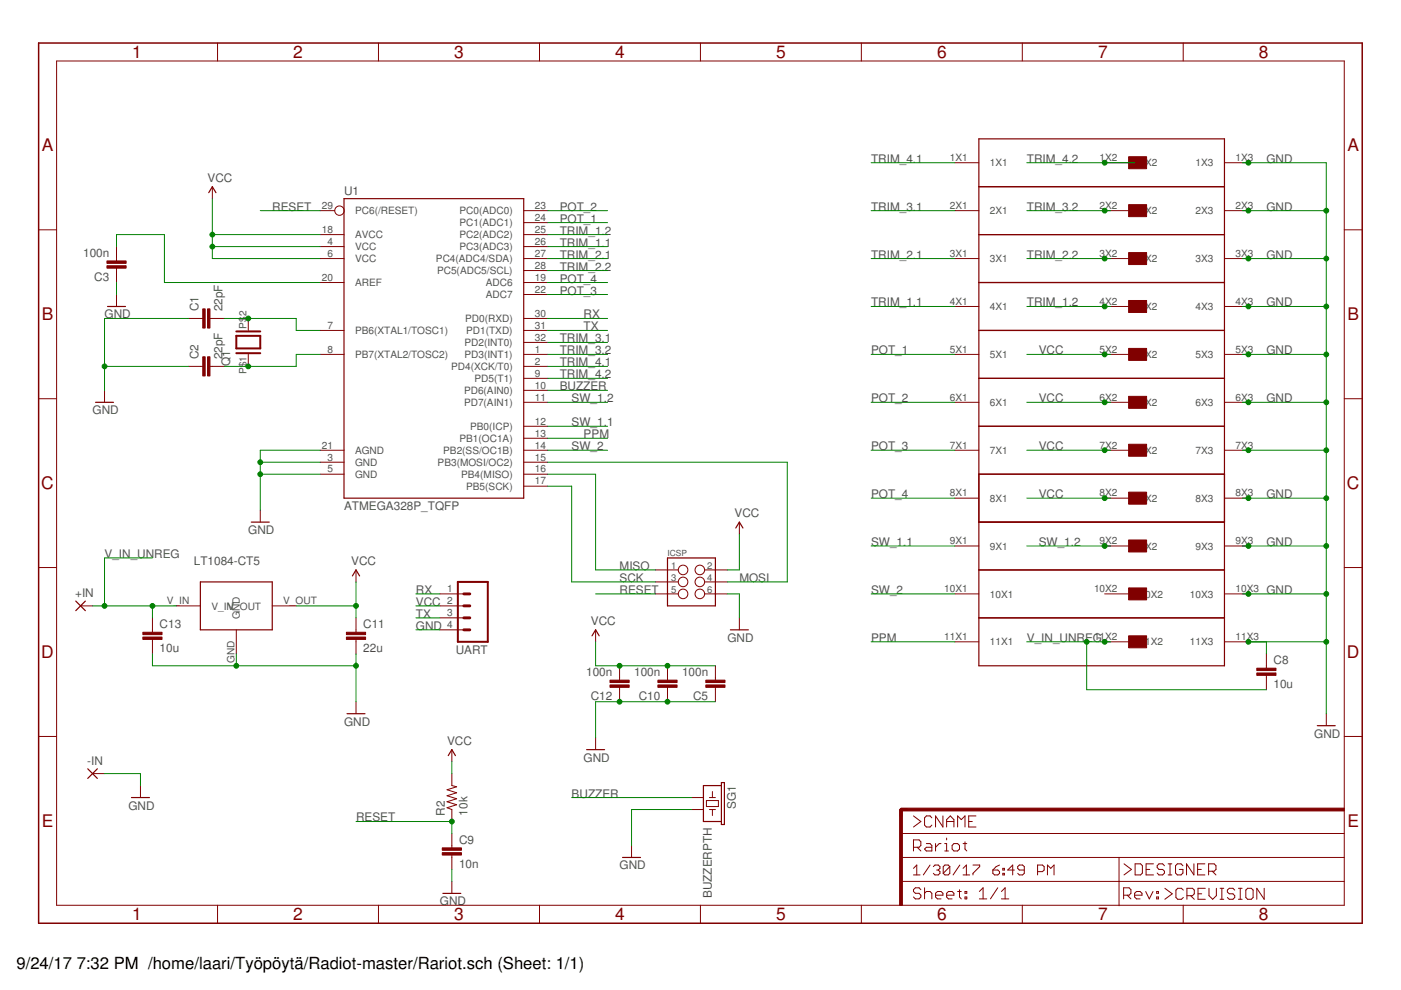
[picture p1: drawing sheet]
<svg xmlns="http://www.w3.org/2000/svg" width="297mm" height="210mm" viewBox="0 0 297 210" stroke-linecap="round" stroke-linejoin="round" font-family="sans-serif">
<g fill="none" stroke="#800000" stroke-width=".21">
<path d="M12 12.9h273v179h-273zM46.1 9.1v3.8M80.2 9.1v3.8M114.4 9.1v3.8M148.5 9.1v3.8M182.6 9.1v3.8M216.7 9.1v3.8M250.9 9.1v3.8M45 39.6v2.5M202.5 34.5h5M234.2 34.5h5.1M259.6 34.5h5.1"/>
<path d="M8.2 48.7h3.8M24.7 52.3v3M24.7 56.9v3M67.9 52.3h5M67.9 54.8h5M67.9 59.9h5M67.9 49.7h5M67.9 44.7h3.1M111 52.3h5.1M111 54.8h5.1M111 59.9h5.1M111 49.7h5.1"/>
<path d="M111 57.4h5.1M111 47.2h5.1M111 44.7h5.1M202.5 54.8h5M202.5 44.7h5M234.2 54.8h5.1M234.2 44.7h5.1M259.6 54.8h5.1M259.6 44.7h5.1M285 48.7h3.8M24.7 62.4v2.6M39.9 67.5h3.1"/>
<path d="M39.9 77.7h3.1M44.5 67.5h3.1M44.5 77.7h3.1M52.6 67.5v2.6M52.6 75.1v2.6M67.9 75.1h5M67.9 70.1h5M111 67.5h5.1M111 77.7h5.1M111 75.1h5.1M111 70.1h5.1M111 72.6h5.1"/>
<path d="M111 62.4h5.1M202.5 75.1h5M202.5 65h5M234.2 75.1h5.1M234.2 65h5.1M259.6 75.1h5.1M259.6 65h5.1M8.2 84.5h3.8M22.2 82.8v2.5M67.9 98h5M67.9 95.5h5M111 98h5.1"/>
<path d="M111 95.5h5.1M111 92.9h5.1M111 90.4h5.1M111 85.3h5.1M111 82.8h5.1M111 80.2h5.1M202.5 95.5h5M202.5 85.3h5M234.2 95.5h5.1M234.2 85.3h5.1M259.6 95.5h5.1M259.6 85.3h5.1"/>
<path d="M285 84.5h3.8M55.2 108.2v2.5M67.9 100.5h5M111 103.1h5.1M111 100.5h5.1M156.8 110.7v2.5M202.5 105.6h5M202.5 115.8h5M234.2 105.6h5.1M234.2 115.8h5.1M259.6 105.6h5.1M259.6 115.8h5.1"/>
<path d="M8.2 120.3h3.8M17.1 128.5h2.5M32.3 131v3M32.3 135.6v3M37.4 128.5h5.1M50.1 133.5v5.1M57.7 128.5h5.1M75.5 120.8v2.6M75.5 131v3M75.5 135.6v3M93.3 125.9h5M93.3 128.5h5"/>
<path d="M93.3 131h5M93.3 133.5h5M126.3 133.5v2.6M139 120.8h4.8M139 123.4h4.8M139 125.9h4.8M149.4 120.8h4.8M149.4 123.4h4.8M149.4 125.9h4.8M156.8 131v2.5M202.5 125.9h5M202.5 136.1h5"/>
<path d="M234.2 125.9h5.1M234.2 136.1h5.1M259.6 125.9h5.1M259.6 136.1h5.1M268.5 138.6v3.1M285 120.3h3.8M8.2 156.1h3.8M75.5 148.8v2.5M95.8 158.9v2.6M126.3 156.4v2.5M131.4 141.2v3M131.4 145.7v3.1"/>
<path d="M141.5 141.2v3M141.5 145.7v3.1M151.7 141.2v3M151.7 145.7v3.1M268.5 143.2v3M281.2 151.3v2.6M285 156.1h3.8M19.6 164h2.6M29.8 166.6v2.5M95.8 164v2.6l1 .2-2 .6 2 .7-2 .6 2 .7-2 .6 2 .6-2 .7 1 .3v2.6M95.8 176.7v3.1M133.9 179.3v2.5"/>
<path d="M146.6 169.1h2.5M146.6 171.6h2.5M149.8 169.7h2.5v1.3h-2.5zM150.4 169.1h1.3M150.4 171.6h1.3M151 167.8v1.3M151 171.6v1.3M191 176.7h94M193.7 179.6h1.2l.3-.3v-.8l-.3-.4h-1.2v2.3M193.7 173l1.5 1.2-1.5 1.1M194.5 179.6l.7 .8M196.4 178.9h.8l.4 .4v1.1h-1.2l-.4-.4 .4-.4h1.2"/>
<path d="M197.6 173.4l-.4-.4h-.8l-.4 .4v1.5l.4 .4h.8l.4-.4M198.4 178.9v1.5M199.5 178.9h-.4l-.7 .7M199.9 173v2.3l-1.5-2.3v2.3M200.3 178.9h.4v1.5M200.7 175.3v-1.5l.8-.8 .7 .8v1.5M200.7 177.7v.4M200.7 174.2h1.5M202.2 178.9h.8l.4 .4v.7l-.4 .4h-.8l-.3-.4v-.7zM203 175.3v-2.3l.8 .8 .8-.8v2.3M204.2 178.9h.8M204.6 178.5v1.5l.4 .4"/>
<path d="M205.4 174.2h.7M206.9 173h-1.5v2.3h1.5M46.1 191.9v3.8M80.2 191.9v3.8M95.8 181.3v3M95.8 186.9v2.5M114.4 191.9v3.8M148.5 191.9v3.8M182.6 191.9v3.8M191 186.9h94M191 181.8h94M193.7 184.1l.7-.7v2.1"/>
<path d="M193.7 185.5h1.4M195.2 188.6l-.3-.4h-.8l-.4 .4v.4l.4 .4h.8l.3 .4v.4l-.3 .4h-.8l-.4-.4M196 189.4l.4-.4h.8l.4 .4v1.2M196 188.2v2.4M197.2 183.4l-1.4 2.1M197.9 183.7l.3-.3h.7l.4 .3v.4l-.4 .4M198.4 189.8h1.5v-.4l-.4-.4h-.7l-.4 .4v.8l.4 .4h.7M198.6 184.5h.3M198.9 184.5l.4 .3v.4l-.4 .3h-.7l-.3-.3M200.3 180.4h.8M200.7 189.8h1.5v-.4l-.3-.4h-.8l-.4 .4v.8l.4 .4h.8M201.4 183.7v1.5l-.4 .3h-.7l-.3-.3"/>
<path d="M201.4 183.7l-.4-.3h-.7l-.3 .3v1.5M201.4 183.7l-1.4 1.5M203 189h.8M203.4 188.6v1.6l.4 .4M203.5 183.4l-1.4 2.1M204.2 185.5h1.4M204.2 184.1l.7-.7v2.1M204.6 189h.4v.4h-.4zM204.6 190.2h.4v.4h-.4zM206.3 183.4h1.4v.3l-1.4 1.5v.3M207.6 189l.8-.8v2.4M207.6 190.6h1.6"/>
<path d="M210.5 184.5h1.1l.3 .3v.4l-.3 .3h-.7l-.4-.3zM211.5 188.2l-1.5 2.4M211.9 183.4l-.7 .3-.7 .8M212.3 190.6h1.6M212.3 189l.8-.8v2.4M212.6 185.2h.4v.3h-.4zM212.6 184.1h.4v.4h-.4zM215.1 184.5h-1.4l1-1.1v2.1M216.7 191.9v3.8M217.2 184.5h-1.1l-.3-.4v-.4l.3-.3h.7l.4 .3v1.5l-.4 .3h-.7l-.3-.3M220 184.8h1l.4-.3v-.8l-.4-.3h-1v2.1M222.1 185.5v-2.1l.7 .7 .7-.7v2.1"/>
<path d="M237.3 181.8v10.2M238.2 189.8h1.2l.4-.4v-.8l-.4-.4h-1.2v2.4M238.3 183.2l1.6 1.1-1.6 1.2M239 189.8l.8 .8M240.6 189.8h1.5v-.4l-.4-.4h-.7l-.4 .4v.8l.4 .4h.7M240.7 183.2h1.1l.4 .4v1.5l-.4 .4h-1.1zM242.9 189l.8 1.6 .8-1.6M243 184.3h.8M244.6 183.2h-1.6v2.3h1.6M245.2 190.2h.4v.4h-.4zM245.2 189h.4v.4h-.4zM246.9 183.6l-.4-.4h-.8l-.4 .4v.3l.4 .4h.8l.4 .4v.4l-.4 .4h-.8l-.4-.4"/>
<path d="M247 188.3l1.5 1.2-1.5 1.2M247.7 185.5h.8M247.7 183.2h.8M248.1 183.2v2.3M250.8 183.6l-.4-.4h-.8l-.4 .4v1.5l.4 .4h.8l.4-.4v-.8h-.8M250.9 191.9v3.8M250.9 188.7l-.4-.4h-.8l-.4 .4v1.6l.4 .4h.8l.4-.4M251.7 189.9h1.1l.4-.4v-.8l-.4-.4h-1.1v2.4M252.4 189.9l.8 .8M253.1 183.2v2.3l-1.5-2.3v2.3M253.9 184.3h.8M254 189.5h.8"/>
<path d="M255.5 183.2h-1.6v2.3h1.6M255.5 188.3h-1.5v2.4h1.5M256.2 184.7h1.2l.4-.4v-.7l-.4-.4h-1.2v2.3M256.3 188.3v1.6l.8 .8 .8-.8v-1.6M257 184.7l.8 .8M258.7 188.3h.8M258.7 190.7h.8M259.1 188.3v2.4M261.8 188.7l-.4-.4h-.8l-.4 .4v.4l.4 .4h.8l.4 .4v.4l-.4 .4h-.8l-.4-.4M262.6 188.3h.8M262.6 190.7h.8M263 188.3v2.4"/>
<path d="M264.5 188.3h.8l.4 .4v1.6l-.4 .4h-.8l-.4-.4v-1.6zM268 188.3v2.4l-1.5-2.4v2.4"/>
<circle cx="72" cy="44.7" r=".99"/>
<circle cx="144.8" cy="123.4" r="1.02"/>
<circle cx="144.8" cy="125.9" r="1.02"/>
<circle cx="144.8" cy="120.8" r="1.02"/>
<circle cx="148.4" cy="123.4" r="1.02"/>
<circle cx="148.4" cy="120.8" r="1.02"/>
<circle cx="148.4" cy="125.9" r="1.02"/>
</g>
<g fill="#800000" stroke="#800000" stroke-width=".21">
<path d="M44 65.5h.5v4.1h-.5z"/>
<path d="M43 65.5h.5v4.1h-.5z"/>
<path d="M44 75.6h.5v4.1h-.5z"/>
<path d="M43 75.6h.5v4.1h-.5z"/>
<path d="M190.7 171.6h.6v20.4h-.6z"/>
<path d="M191 171.3h94v.6h-94z"/>
<path d="M93.8 180.8h4v.5h-4z"/>
<path d="M93.8 179.8h4v.5h-4z"/>
<path d="M239.3 33.2h3.8v2.6h-3.8z"/>
<path d="M239.3 43.4h3.8v2.5h-3.8z"/>
<path d="M239.3 53.6h3.8v2.5h-3.8z"/>
<path d="M239.3 63.7h3.8v2.6h-3.8z"/>
<path d="M239.3 73.9h3.8v2.5h-3.8z"/>
<path d="M239.3 84h3.8v2.6h-3.8z"/>
<path d="M239.3 94.2h3.8v2.5h-3.8z"/>
<path d="M239.3 104.4h3.8v2.5h-3.8z"/>
<path d="M239.3 114.5h3.8v2.5h-3.8z"/>
<path d="M239.3 124.7h3.8v2.5h-3.8z"/>
<path d="M239.3 134.8h3.8v2.6h-3.8z"/>
<path d="M266.5 142.7h4v.5h-4z"/>
<path d="M266.5 141.7h4v.5h-4z"/>
<path d="M73.4 135.1h4.1v.5h-4.1z"/>
<path d="M73.4 134h4.1v.6h-4.1z"/>
<path d="M30.3 135.1h4.1v.5h-4.1z"/>
<path d="M30.3 134h4.1v.6h-4.1z"/>
<path d="M22.7 55.3h4v.5h-4z"/>
<path d="M22.7 56.3h4v.6h-4z"/>
<path d="M149.6 144.2h4.1v.5h-4.1z"/>
<path d="M149.6 145.2h4.1v.5h-4.1z"/>
<path d="M139.5 144.2h4.1v.5h-4.1z"/>
<path d="M139.5 145.2h4.1v.5h-4.1z"/>
<path d="M129.3 144.2h4.1v.5h-4.1z"/>
<path d="M129.3 145.2h4.1v.5h-4.1z"/>
</g>
<g fill="none" stroke="#800000" stroke-width=".25">
<path d="M207.5 29.4h52.1v111.8h-52.1zM207.5 39.6h52.1M44.3 40.9l.7-1.3 .8 1.3M72.9 42.1h38.1v63.5h-38.1zM207.5 49.7h52.1M207.5 59.9h52.1M22.8 65h3.8M207.5 70.1h52.1M20.3 85.3h3.8M207.5 80.2h52.1M207.5 90.4h52.1M53.3 110.7h3.8"/>
<path d="M141.5 118.3h10.2v10.2h-10.2zM156 112l.8-1.3 .7 1.3M207.5 110.7h52.1M207.5 100.5h52.1M16.1 127.4l2 2.1M18.1 127.4l-2 2.1M42.5 123.4h15.2v10.1h-15.2zM74.7 122.1l.8-1.3 .7 1.3M125.5 134.8l.8-1.3 .7 1.3M154.9 133.5h3.8M207.5 120.8h52.1M207.5 131h52.1"/>
<path d="M73.6 151.3h3.8M124.4 158.9h3.8M279.3 153.9h3.8M18.6 163l2 2M20.6 163l-2 2M27.9 169.1h3.8M95 160.2l.8-1.3 .8 1.3M153 166.6h-3.9v7.6h3.9M153 165.9h.6v8.9h-.6zM93.9 189.4h3.8M132 181.8h3.8"/>
</g>
<path d="M98.3 131h1.3M98.3 128.5h1.3M98.3 125.9h1.3M98.3 133.5h1.3M192.3 171.6h-1.3v1.3" fill="none" stroke="#800000" stroke-width=".61"/>
<path d="M8.2 9.1h280.6v186.6h-280.6z" fill="none" stroke="#800000" stroke-width=".32"/>
<path d="M50.1 71.2h5.1v2.7h-5.1zM50.1 70.3h5.1M50.1 74.9h5.1M97.1 123.4h6.3v12.7h-6.3z" fill="none" stroke="#800000" stroke-width=".42"/>
<g fill="none" stroke="#008000" stroke-width=".21">
<path d="M184.7 34.5h17.8M217.7 34.5h22.9M263.4 34.5h17.8v116.8M24.7 52.3v-2.6h10.2v10.2h33M24.7 59.9v2.5M45 42.1v12.7h22.9M45 52.3h22.9M45 49.7h22.9M55.2 44.7h12.7M116.1 44.7h12.7M116.1 54.8h12.7M116.1 52.3h12.7"/>
<path d="M116.1 49.7h12.7M116.1 59.9h12.7M116.1 57.4h12.7M116.1 47.2h12.7M184.7 44.7h17.8M184.7 54.8h17.8M217.7 44.7h17.8M217.7 54.8h17.8M263.4 44.7h17.8M263.4 54.8h17.8M22.2 77.7h17.7M39.9 67.5h-17.7v15.3"/>
<path d="M47.6 67.5h15.2v2.6h5.1M67.9 75.1h-5.1v2.6h-15.2M116.1 67.5h12.7M116.1 77.7h12.7M116.1 75.1h12.7M116.1 70.1h12.7M116.1 62.4h12.7M116.1 72.6h12.7M184.7 65h17.8M184.7 75.1h17.8M217.7 65h17.8M217.7 75.1h17.8"/>
<path d="M263.4 65h17.8M263.4 75.1h17.8M55.2 98h12.7M67.9 95.5h-12.7v12.7M116.1 98h50.8v25.4h-12.7M116.1 95.5h12.7M116.1 85.3h12.7M116.1 90.4h12.7M116.1 82.8h12.7M116.1 80.2h12.7M116.1 92.9h12.7M184.7 95.5h17.8"/>
<path d="M184.7 85.3h17.8M217.7 95.5h17.8M217.7 85.3h17.8M263.4 95.5h17.8M263.4 85.3h17.8M32.3 118.3h-10.1v10.2M55.2 100.5h12.7M116.1 100.5h10.2v20.3h12.7M116.1 103.1h5.1v20.3h17.8M156.8 113.2v7.6h-2.6M184.7 105.6h17.8M184.7 115.8h17.8"/>
<path d="M217.7 105.6h17.8M217.7 115.8h17.8M263.4 105.6h17.8M263.4 115.8h17.8M19.6 128.5h17.8M32.3 128.5v2.5M32.3 138.6v2.6h43.2M50.1 138.6v2.6M62.8 128.5h12.7M75.5 123.4v7.6M75.5 138.6v10.2M88.2 125.9h5.1"/>
<path d="M88.2 133.5h5.1M88.2 128.5h5.1M88.2 131h5.1M126.3 125.9h12.7M126.3 136.1v5.1h25.4M154.2 125.9h2.6v5.1M184.7 125.9h17.8M184.7 136.1h17.8M217.7 136.1h17.8M230.4 136.1v10.1h38.1M263.4 125.9h17.8M264.7 136.1h16.5"/>
<path d="M268.5 136.1v2.5M151.7 148.8h-25.4v7.6M22.2 164h7.6v2.6M75.5 174.2h20.3v2.5M95.8 161.5v2.5M121.2 169.1h25.4M146.6 171.6h-12.7v7.7M95.8 184.3v2.6"/>
</g>
<g fill="#008000" stroke="#008000" stroke-width=".21">
<circle cx="22.2" cy="77.7" r=".51"/>
<circle cx="55.2" cy="100.5" r=".51"/>
<circle cx="55.2" cy="98" r=".51"/>
<circle cx="141.5" cy="148.8" r=".51"/>
<circle cx="131.4" cy="148.8" r=".51"/>
<circle cx="281.2" cy="44.7" r=".51"/>
<circle cx="281.2" cy="54.8" r=".51"/>
<circle cx="281.2" cy="65" r=".51"/>
<circle cx="281.2" cy="75.1" r=".51"/>
<circle cx="281.2" cy="85.3" r=".51"/>
<circle cx="281.2" cy="105.6" r=".51"/>
<circle cx="281.2" cy="115.8" r=".51"/>
<circle cx="281.2" cy="125.9" r=".51"/>
<circle cx="281.2" cy="136.1" r=".51"/>
<circle cx="264.7" cy="34.5" r=".51"/>
<circle cx="264.7" cy="44.7" r=".51"/>
<circle cx="264.7" cy="54.8" r=".51"/>
<circle cx="264.7" cy="65" r=".51"/>
<circle cx="264.7" cy="75.1" r=".51"/>
<circle cx="264.7" cy="85.3" r=".51"/>
<circle cx="264.7" cy="105.6" r=".51"/>
<circle cx="264.7" cy="115.8" r=".51"/>
<circle cx="264.7" cy="125.9" r=".51"/>
<circle cx="264.7" cy="136.1" r=".51"/>
<circle cx="281.2" cy="95.5" r=".51"/>
<circle cx="264.7" cy="95.5" r=".51"/>
<circle cx="75.5" cy="141.2" r=".51"/>
<circle cx="50.1" cy="141.2" r=".51"/>
<circle cx="52.6" cy="67.5" r=".51"/>
<circle cx="52.6" cy="77.7" r=".51"/>
<circle cx="45" cy="52.3" r=".51"/>
<circle cx="45" cy="49.7" r=".51"/>
<circle cx="131.4" cy="141.2" r=".51"/>
<circle cx="141.5" cy="141.2" r=".51"/>
<circle cx="234.2" cy="75.1" r=".51"/>
<circle cx="234.2" cy="85.3" r=".51"/>
<circle cx="234.2" cy="95.5" r=".51"/>
<circle cx="234.2" cy="105.6" r=".51"/>
<circle cx="75.5" cy="128.5" r=".51"/>
<circle cx="234.2" cy="65" r=".51"/>
<circle cx="234.2" cy="54.8" r=".51"/>
<circle cx="234.2" cy="44.7" r=".51"/>
<circle cx="234.2" cy="115.8" r=".51"/>
<circle cx="95.8" cy="174.2" r=".51"/>
<circle cx="230.4" cy="136.1" r=".51"/>
<circle cx="234.2" cy="136.1" r=".51"/>
<circle cx="22.2" cy="128.5" r=".51"/>
<circle cx="32.3" cy="128.5" r=".51"/>
<circle cx="234.2" cy="34.5" r=".51"/>
</g>
<g font-size="3.7" fill="#800000">
<text x="28" y="12.3">1</text>
<text x="62.2" y="12.3">2</text>
<text x="96.3" y="12.3">3</text>
<text x="130.4" y="12.3">4</text>
<text x="164.5" y="12.3">5</text>
<text x="198.7" y="12.3">6</text>
<text x="232.8" y="12.3">7</text>
<text x="266.9" y="12.3">8</text>
<text x="8.9" y="32.1">A</text>
<text x="285.7" y="32.1">A</text>
<text x="8.9" y="67.9">B</text>
<text x="285.7" y="67.9">B</text>
<text x="8.8" y="103.7">C</text>
<text x="285.6" y="103.7">C</text>
<text x="8.8" y="139.5">D</text>
<text x="285.6" y="139.5">D</text>
<text x="8.9" y="175.3">E</text>
<text x="285.7" y="175.3">E</text>
<text x="28" y="195.1">1</text>
<text x="62.2" y="195.1">2</text>
<text x="96.3" y="195.1">3</text>
<text x="130.4" y="195.1">4</text>
<text x="164.5" y="195.1">5</text>
<text x="198.7" y="195.1">6</text>
<text x="232.8" y="195.1">7</text>
<text x="266.9" y="195.1">8</text>
</g>
<g font-size="3.5">
<text x="3.5" y="205.4">9/24/17</text>
<text x="16.3" y="205.4">7:32 PM /home/laari/Työpöytä/Radiot-master/Rariot.sch (Sheet: 1/1)</text>
</g>
<g font-size="2.5" fill="#505050">
<text x="184.7" y="34.5">TRIM_4.1</text>
<text x="217.7" y="34.5">TRIM_4.2</text>
<text x="268.5" y="34.5">GND</text>
<text x="44" y="38.6">VCC</text>
<text x="73" y="41.4">U1</text>
<text x="57.7" y="44.7">RESET</text>
<text x="118.7" y="44.7">POT_2</text>
<text x="118.7" y="47.2">POT_1</text>
<text x="184.7" y="44.7">TRIM_3.1</text>
<text x="217.7" y="44.7">TRIM_3.2</text>
<text x="268.5" y="44.7">GND</text>
<text x="118.7" y="52.3">TRIM_1.1</text>
<text x="118.7" y="49.7">TRIM_1.2</text>
<text x="17.6" y="54.4">100n</text>
<text x="20" y="59.5">C3</text>
<text x="118.7" y="59.9">POT_4</text>
<text x="118.7" y="54.8">TRIM_2.1</text>
<text x="118.7" y="57.4">TRIM_2.2</text>
<text x="184.7" y="54.8">TRIM_2.1</text>
<text x="217.7" y="54.8">TRIM_2.2</text>
<text x="268.5" y="54.8">GND</text>
<text x="42.1" y="66" transform="rotate(-90 42.1 66)">C1</text>
<text x="47.2" y="66" transform="rotate(-90 47.2 66)">22pF</text>
<text x="118.7" y="62.4">POT_3</text>
<text x="184.7" y="65">TRIM_1.1</text>
<text x="217.7" y="65">TRIM_1.2</text>
<text x="268.5" y="65">GND</text>
<text x="22.2" y="67.5">GND</text>
<text x="123.7" y="67.5">RX</text>
<text x="123.7" y="70.1">TX</text>
<text x="42.1" y="76.2" transform="rotate(-90 42.1 76.2)">C2</text>
<text x="47.2" y="76.2" transform="rotate(-90 47.2 76.2)">22pF</text>
<text x="48.8" y="77.7" transform="rotate(-90 48.8 77.7)">Q1</text>
<text x="118.7" y="77.7">TRIM_4.1</text>
<text x="118.7" y="75.1">TRIM_3.2</text>
<text x="118.7" y="72.6">TRIM_3.1</text>
<text x="184.7" y="75.1">POT_1</text>
<text x="220.2" y="75.1">VCC</text>
<text x="268.5" y="75.1">GND</text>
<text x="118.7" y="82.8">BUZZER</text>
<text x="118.7" y="80.2">TRIM_4.2</text>
<text x="19.6" y="87.8">GND</text>
<text x="121.2" y="85.3">SW_1.2</text>
<text x="184.7" y="85.3">POT_2</text>
<text x="220.2" y="85.3">VCC</text>
<text x="268.5" y="85.3">GND</text>
<text x="121.2" y="90.4">SW_1.1</text>
<text x="121.2" y="95.5">SW_2</text>
<text x="123.7" y="92.9">PPM</text>
<text x="184.7" y="95.5">POT_3</text>
<text x="220.2" y="95.5">VCC</text>
<text x="184.7" y="105.6">POT_4</text>
<text x="220.2" y="105.6">VCC</text>
<text x="268.5" y="105.6">GND</text>
<text x="52.6" y="113.2">GND</text>
<text x="73" y="108.2">ATMEGA328P_TQFP</text>
<text x="155.7" y="109.7">VCC</text>
<text x="22.2" y="118.3">V_IN_UNREG</text>
<text x="41.1" y="119.7">LT1084-CT5</text>
<text x="74.5" y="119.8">VCC</text>
<text x="184.7" y="115.8">SW_1.1</text>
<text x="220.2" y="115.8">SW_1.2</text>
<text x="268.5" y="115.8">GND</text>
<text x="88.2" y="125.9">RX</text>
<text x="131.4" y="120.8">MISO</text>
<text x="131.4" y="123.4">SCK</text>
<text x="131.4" y="125.9">RESET</text>
<text x="156.8" y="123.4">MOSI</text>
<text x="184.7" y="125.9">SW_2</text>
<text x="268.5" y="125.9">GND</text>
<text x="15.9" y="126.6">+IN</text>
<text x="88.2" y="128.5">VCC</text>
<text x="88.2" y="131">TX</text>
<text x="33.8" y="133.2">C13</text>
<text x="77" y="133.2">C11</text>
<text x="88.2" y="133.5">GND</text>
<text x="125.3" y="132.5">VCC</text>
<text x="154.2" y="136.1">GND</text>
<text x="184.7" y="136.1">PPM</text>
<text x="217.7" y="136.1">V_IN_UNREG</text>
<text x="33.8" y="138.2">10u</text>
<text x="77" y="138.2">22u</text>
<text x="96.6" y="138.6">UART</text>
<text x="124.3" y="143.3">100n</text>
<text x="134.4" y="143.3">100n</text>
<text x="144.6" y="143.3">100n</text>
<text x="270" y="140.8">C8</text>
<text x="125.3" y="148.4">C12</text>
<text x="135.4" y="148.4">C10</text>
<text x="147" y="148.4">C5</text>
<text x="270" y="145.9">10u</text>
<text x="73" y="153.9">GND</text>
<text x="94.8" y="157.9">VCC</text>
<text x="123.7" y="161.5">GND</text>
<text x="278.7" y="156.4">GND</text>
<text x="18.5" y="162.2">-IN</text>
<text x="27.2" y="171.6">GND</text>
<text x="94.3" y="172.9" transform="rotate(-90 94.3 172.9)">R2</text>
<text x="99.1" y="172.9" transform="rotate(-90 99.1 172.9)">10k</text>
<text x="121.2" y="169.1">BUZZER</text>
<text x="156" y="171.6" transform="rotate(-90 156 171.6)">SG1</text>
<text x="75.5" y="174.2">RESET</text>
<text x="97.3" y="178.9">C9</text>
<text x="97.3" y="184">10n</text>
<text x="131.4" y="184.3">GND</text>
<text x="93.3" y="191.9">GND</text>
<text x="150.9" y="190.4" transform="rotate(-90 150.9 190.4)">BUZZERPTH</text>
</g>
<g font-size="2.1" fill="#505050">
<text x="201.4" y="34.2">1X1</text>
<text x="209.9" y="35.3">1X1</text>
<text x="233.1" y="34.2">1X2</text>
<text x="241.6" y="35.3">1X2</text>
<text x="253.5" y="35.3">1X3</text>
<text x="261.9" y="34.2">1X3</text>
<text x="68.2" y="44.3">29</text>
<text x="75.3" y="45.4">PC6(/RESET)</text>
<text x="97.4" y="48">PC1(ADC1)</text>
<text x="97.4" y="45.4">PC0(ADC0)</text>
<text x="113.4" y="46.9">24</text>
<text x="113.4" y="44.3">23</text>
<text x="201.4" y="44.3">2X1</text>
<text x="209.9" y="45.4">2X1</text>
<text x="233.1" y="44.3">2X2</text>
<text x="241.6" y="45.4">2X2</text>
<text x="253.5" y="45.4">2X3</text>
<text x="261.9" y="44.3">2X3</text>
<text x="68.2" y="49.4">18</text>
<text x="69.4" y="51.9">4</text>
<text x="75.3" y="53">VCC</text>
<text x="75.3" y="50.5">AVCC</text>
<text x="97.4" y="53">PC3(ADC3)</text>
<text x="97.4" y="50.5">PC2(ADC2)</text>
<text x="113.4" y="51.9">26</text>
<text x="113.4" y="49.4">25</text>
<text x="68.2" y="59.5">20</text>
<text x="69.4" y="54.5">6</text>
<text x="75.3" y="55.6">VCC</text>
<text x="92.4" y="55.6">PC4(ADC4/SDA)</text>
<text x="92.7" y="58.1">PC5(ADC5/SCL)</text>
<text x="113.4" y="59.5">19</text>
<text x="113.4" y="57">28</text>
<text x="113.4" y="54.5">27</text>
<text x="201.4" y="54.5">3X1</text>
<text x="209.9" y="55.6">3X1</text>
<text x="233.1" y="54.5">3X2</text>
<text x="241.6" y="55.6">3X2</text>
<text x="253.5" y="55.6">3X3</text>
<text x="261.9" y="54.5">3X3</text>
<text x="75.3" y="60.7">AREF</text>
<text x="103" y="63.2">ADC7</text>
<text x="103" y="60.7">ADC6</text>
<text x="113.4" y="62.1">22</text>
<text x="201.4" y="64.6">4X1</text>
<text x="209.9" y="65.7">4X1</text>
<text x="233.1" y="64.6">4X2</text>
<text x="241.6" y="65.7">4X2</text>
<text x="253.5" y="65.7">4X3</text>
<text x="261.9" y="64.6">4X3</text>
<text x="52.3" y="69.7" transform="rotate(-90 52.3 69.7)">P$</text>
<text x="52.3" y="67.1" transform="rotate(-90 52.3 67.1)">2</text>
<text x="69.4" y="69.7">7</text>
<text x="75.3" y="70.8">PB6(XTAL1/TOSC1)</text>
<text x="98.6" y="68.3">PD0(RXD)</text>
<text x="98.8" y="70.8">PD1(TXD)</text>
<text x="113.4" y="69.7">31</text>
<text x="113.4" y="67.2">30</text>
<text x="69.4" y="74.8">8</text>
<text x="75.3" y="75.9">PB7(XTAL2/TOSC2)</text>
<text x="98.5" y="75.9">PD3(INT1)</text>
<text x="98.5" y="73.4">PD2(INT0)</text>
<text x="113.4" y="77.3">2</text>
<text x="113.4" y="74.8">1</text>
<text x="113.4" y="72.2">32</text>
<text x="201.4" y="74.8">5X1</text>
<text x="209.9" y="75.9">5X1</text>
<text x="233.1" y="74.8">5X2</text>
<text x="241.6" y="75.9">5X2</text>
<text x="253.5" y="75.9">5X3</text>
<text x="261.9" y="74.8">5X3</text>
<text x="52.3" y="79.3" transform="rotate(-90 52.3 79.3)">P$1</text>
<text x="95.6" y="78.4">PD4(XCK/T0)</text>
<text x="98.4" y="83.5">PD6(AIN0)</text>
<text x="100.6" y="81">PD5(T1)</text>
<text x="113.4" y="82.4">10</text>
<text x="113.4" y="79.9">9</text>
<text x="98.4" y="86.1">PD7(AIN1)</text>
<text x="113.4" y="84.9">11</text>
<text x="201.4" y="84.9">6X1</text>
<text x="209.9" y="86.1">6X1</text>
<text x="233.1" y="84.9">6X2</text>
<text x="241.6" y="86.1">6X2</text>
<text x="253.5" y="86.1">6X3</text>
<text x="261.9" y="84.9">6X3</text>
<text x="68.2" y="95.1">21</text>
<text x="97.4" y="93.7">PB1(OC1A)</text>
<text x="99.7" y="91.1">PB0(ICP)</text>
<text x="113.4" y="95.1">14</text>
<text x="113.4" y="92.6">13</text>
<text x="113.4" y="90">12</text>
<text x="201.4" y="95.1">7X1</text>
<text x="233.1" y="95.1">7X2</text>
<text x="261.9" y="95.1">7X3</text>
<text x="69.4" y="97.6">3</text>
<text x="69.4" y="100.2">5</text>
<text x="75.3" y="98.8">GND</text>
<text x="75.3" y="101.3">GND</text>
<text x="75.3" y="96.2">AGND</text>
<text x="92.8" y="98.8">PB3(MOSI/OC2)</text>
<text x="94" y="96.2">PB2(SS/OC1B)</text>
<text x="97.8" y="101.3">PB4(MISO)</text>
<text x="113.4" y="100.2">16</text>
<text x="113.4" y="97.6">15</text>
<text x="209.9" y="96.2">7X1</text>
<text x="241.6" y="96.2">7X2</text>
<text x="253.5" y="96.2">7X3</text>
<text x="98.8" y="103.8">PB5(SCK)</text>
<text x="113.4" y="102.7">17</text>
<text x="201.4" y="105.3">8X1</text>
<text x="209.9" y="106.4">8X1</text>
<text x="233.1" y="105.3">8X2</text>
<text x="241.6" y="106.4">8X2</text>
<text x="253.5" y="106.4">8X3</text>
<text x="261.9" y="105.3">8X3</text>
<text x="201.4" y="115.4">9X1</text>
<text x="209.9" y="116.5">9X1</text>
<text x="233.1" y="115.4">9X2</text>
<text x="241.6" y="116.5">9X2</text>
<text x="253.5" y="116.5">9X3</text>
<text x="261.9" y="115.4">9X3</text>
<text x="94.8" y="125.6">1</text>
<text x="200.2" y="125.6">10X1</text>
<text x="232" y="125.6">10X2</text>
<text x="261.9" y="125.6">10X3</text>
<text x="35.4" y="128.1">V_IN</text>
<text x="44.8" y="129.2">V_IN</text>
<text x="48.2" y="129.2">V_OUT</text>
<text x="50.9" y="131.2" transform="rotate(-90 50.9 131.2)">GND</text>
<text x="60" y="128.1">V_OUT</text>
<text x="94.8" y="128.1">2</text>
<text x="94.8" y="130.7">3</text>
<text x="209.9" y="126.7">10X1</text>
<text x="241.6" y="126.7">10X2</text>
<text x="252.3" y="126.7">10X3</text>
<text x="94.8" y="133.2">4</text>
<text x="200.2" y="135.7">11X1</text>
<text x="209.9" y="136.8">11X1</text>
<text x="232" y="135.7">11X2</text>
<text x="241.6" y="136.8">11X2</text>
<text x="252.3" y="136.8">11X3</text>
<text x="261.9" y="135.7">11X3</text>
<text x="49.7" y="140.6" transform="rotate(-90 49.7 140.6)">GND</text>
</g>
<g font-size="2" fill="#505050">
<text x="142.3" y="120.6">1</text>
<text x="142.3" y="123.1">3</text>
<text x="142.3" y="125.7">5</text>
<text x="149.9" y="120.6">2</text>
<text x="149.9" y="123.1">4</text>
<text x="149.9" y="125.7">6</text>
</g>
<text font-size="1.8" fill="#505050" x="141.5" y="117.8">ICSP</text>
</svg>
